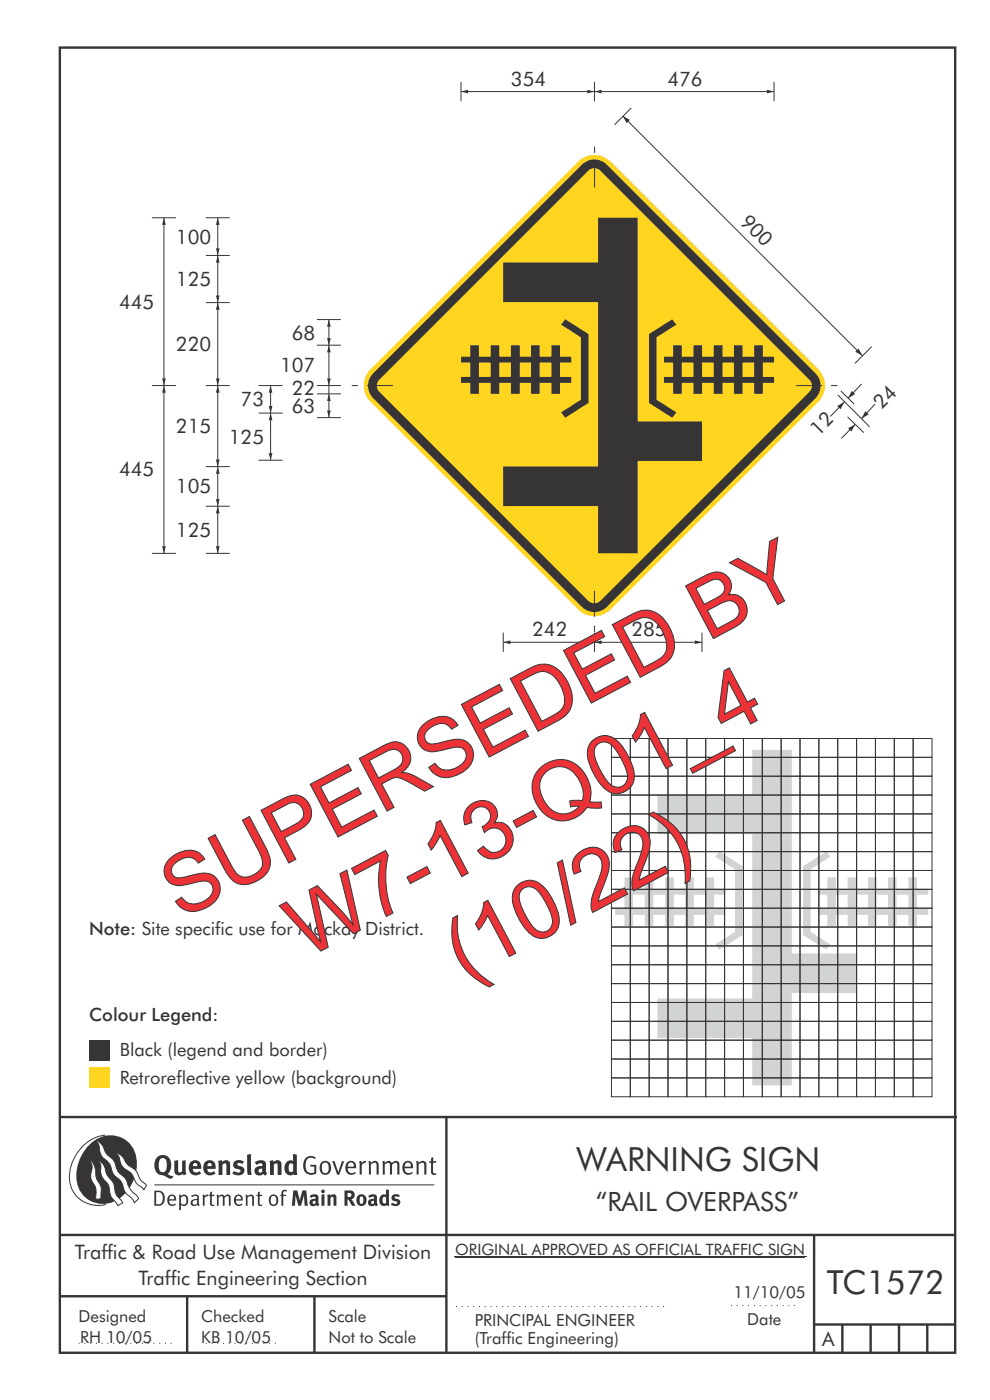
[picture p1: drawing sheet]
<svg xmlns="http://www.w3.org/2000/svg" width="210mm" height="297mm" viewBox="0 0 210 297" stroke-linecap="round" stroke-linejoin="round" font-family="sans-serif">
<g fill="none" stroke="#373435" stroke-width=".51">
<path d="M12.7 10.1h189.9v276.9h-189.9zM12.7 237h190.3M94.7 236.9v50.1M12.7 262h190M12.7 275h82M39.7 275v12M66.7 275v12M172.7 262v25M172.7 281h30M178.7 281v6M184.7 281v6M190.7 281v6"/>
<path d="M196.7 281v6"/>
</g>
<path d="M155 277h14.1M16.7 285h20.3M43.7 285h15" fill="none" stroke="#373435" stroke-width=".21" stroke-dasharray=".2 1" stroke-linecap="butt"/>
<path d="M96.3 266.7h74.7M96.6 266.7h74.2" fill="none" stroke="#373435" stroke-width=".21"/>
<g fill="#373435">
<path d="M64.9 245.6a1.61 1.61 0 0 1 2.1 0l-.2 .3a1.17 1.17 0 0 0-1.4-.2 1.17 1.17 0 0 0-.6 1.3 1.42 1.42 0 0 0 1.2 1.8l.7-.1v-1.2h-.8l-.1-.4h1.3v1.8a1.82 1.82 0 0 1-2.2 0 1.82 1.82 0 0 1-.6-2.1l.2-.7z" fill-rule="evenodd"/>
<path d="M68.2 246.5a1.77 1.77 0 0 0 .4 2.7 1.39 1.39 0 0 0 1.4-.5 1.39 1.39 0 0 0 .2-1.5 1.19 1.19 0 0 0-2-.7zM68.5 246.8a.83 .83 0 0 1 1 .1 .83 .83 0 0 1 .2 .9 .75 .75 0 0 1-.6 1.1 .75 .75 0 0 1-.8-.9v-.9z" fill-rule="evenodd"/>
<path d="M70.5 246.3h.4l.8 2.4 .8-2.4h.5l-1.1 2.9h-.4z" fill-rule="evenodd"/>
<path d="M73.6 246.7a1.74 1.74 0 0 0 .5 2.5l.9-.1 .5-.2-.2-.3a.89 .89 0 0 1-1.1 .2 .89 .89 0 0 1-.4-1h1.7a1.15 1.15 0 0 0-.4-1.4 1.15 1.15 0 0 0-1.5 .3zM74 246.8a.67 .67 0 0 1 .8-.1 .67 .67 0 0 1 .3 .8h-1.3z" fill-rule="evenodd"/>
<path d="M76.2 246.4l.4-.1 .1 .4 .5-.4h.5l-.2 .5a.61 .61 0 0 0-.8 .6v1.8h-.4z" fill-rule="evenodd"/>
<path d="M78.1 246.4l.5-.1 .1 .4a.89 .89 0 0 1 .9-.4 .89 .89 0 0 1 .7 .7v2.2h-.4v-2.2l-.1-.2-.3-.1-.8 .3v2.2h-.4z" fill-rule="evenodd"/>
<path d="M81.1 246.4l.4-.1 .1 .4a.83 .83 0 0 1 .8-.4 .83 .83 0 0 1 .7 .4 .86 .86 0 0 1 .9-.4 .86 .86 0 0 1 .7 .7v2.2h-.4l-.1-2.4a.5 .5 0 0 0-.8 .1l-.2 .2v2.1h-.5v-2.3l-.4-.2-.7 .3v2.2h-.4z" fill-rule="evenodd"/>
<path d="M85.7 246.7a1.74 1.74 0 0 0 .5 2.5l.9-.1 .5-.2-.2-.3a.89 .89 0 0 1-1.1 .2 .89 .89 0 0 1-.4-1h1.7a1.15 1.15 0 0 0-.5-1.4 1.15 1.15 0 0 0-1.4 .3zM86 246.8a.67 .67 0 0 1 .9-.1 .67 .67 0 0 1 .3 .8h-1.3z" fill-rule="evenodd"/>
<path d="M88.3 246.4l.4-.1 .1 .4a.89 .89 0 0 1 .9-.4 .89 .89 0 0 1 .7 .7v2.2h-.4v-2.2l-.1-.2-.3-.1-.8 .3v2.2h-.4z" fill-rule="evenodd"/>
<path d="M91.5 245.6l.4-.1v.8h.7l-.2 .4h-.5v2.1l.1 .1h.5l.1 .3a.71 .71 0 0 1-1.2-.6v-1.9h-.3v-.4h.3z" fill-rule="evenodd"/>
<path d="M37 246.3l.8-.2v2a.46 .46 0 0 0 .2 .6 .46 .46 0 0 0 .6-.2v-2.2l.8-.2v2.4l.2 .5-.6 .3-.2-.3a1.03 1.03 0 0 1-1.2 .3 1.03 1.03 0 0 1-.6-1.1z" fill-rule="evenodd"/>
<path d="M40.4 246.5a1.64 1.64 0 0 0 0 2.3 1.64 1.64 0 0 0 2.3 .1l-.4-.4a.78 .78 0 0 1-.9 .2 .78 .78 0 0 1-.5-.7h1.8a1.37 1.37 0 0 0-.6-1.7 1.37 1.37 0 0 0-1.7 .2zM41 246.9a.48 .48 0 0 1 .7-.1 .48 .48 0 0 1 .2 .6h-1z" fill-rule="evenodd"/>
<path d="M43.5 246.5a1.65 1.65 0 0 0-.2 2 1.65 1.65 0 0 0 1.9 .7l.5-.3-.3-.4a.78 .78 0 0 1-.9 .3 .78 .78 0 0 1-.5-.8h1.8a1.37 1.37 0 0 0-.6-1.7 1.37 1.37 0 0 0-1.7 .2zM44.1 246.9a.48 .48 0 0 1 .6-.1 .48 .48 0 0 1 .2 .6h-.9z" fill-rule="evenodd"/>
<path d="M46.3 246.3l.7-.2 .1 .4a.95 .95 0 0 1 1-.3 .95 .95 0 0 1 .7 .8v2.3h-.8v-2.3l-.3-.2-.5 .3v2.2h-.8z" fill-rule="evenodd"/>
<path d="M49.7 246.5a1.73 1.73 0 0 1 2-.1l-.2 .5-.6-.2a.42 .42 0 0 0-.6 .3l.2 .2a1.23 1.23 0 0 1 1.4 1.1 1.47 1.47 0 0 1-2.3 .9l-.3-.2 .3-.6 .7 .3a.47 .47 0 0 0 .7-.3 .87 .87 0 0 0-1-.5l-.4-.2-.1-.4z" fill-rule="evenodd"/>
<path d="M54.1 246.5l.3 .6 .3-.2a.62 .62 0 0 1 .9 .1v.4a1.21 1.21 0 0 0-1.3 .3 1.21 1.21 0 0 0-.2 1.3 1.19 1.19 0 0 0 1.7 0l.5 .4 .4-.5-.3-.3v-1.4a.96 .96 0 0 0-1.3-1.1zM55 248l.6-.1v.7a.43 .43 0 0 1-.6 .1 .43 .43 0 0 1 0-.7z" fill-rule="evenodd"/>
<path d="M57.2 246.3l.7-.2 .1 .4a.95 .95 0 0 1 1-.3 .95 .95 0 0 1 .7 .8v2.3h-.8v-2.3l-.3-.2-.5 .3v2.2h-.8z" fill-rule="evenodd"/>
<path d="M62.2 244.8v1.5a1.29 1.29 0 0 0-1.4 .2 1.29 1.29 0 0 0-.5 1.3 1.24 1.24 0 0 0 .5 1.3 1.24 1.24 0 0 0 1.5 0l.1 .2h.7l-.1-4.4zM61.5 246.9l.4-.1 .3 .2v1.5l-.3 .1a.48 .48 0 0 1-.6-.4 1.52 1.52 0 0 1 .2-1.3z" fill-rule="evenodd"/>
<path d="M52.4 245l.8-.2 .2 4.5h-.8l-.1-.2z" fill-rule="evenodd"/>
</g>
<path d="M22.4 240.8a9 9 0 0 0-7.4 10.9 6.2 6.2 0 0 0 7.5 3.8M32.7 251.4h59.4" fill="none" stroke="#373435" stroke-width=".21"/>
<path d="M19.1 242.7a5.7 5.7 0 0 1 6.5-1.4 5.7 5.7 0 0 1 3.4 5.7 8.6 8.6 0 0 1-6.2 8.3 5.7 5.7 0 0 1-6.5-7 9.9 9.9 0 0 1 2.8-5.6z" fill-rule="evenodd" fill="#373435"/>
<path d="M24.4 244.5a3.1 3.1 0 0 1 2.3 2.2l.8 .7a3.2 3.2 0 0 1 2 2.4l.4 .6 1.2 1.1-.6 .9-.2-.3a3.5 3.5 0 0 1-1.9-2.1 3.8 3.8 0 0 0-2.1-2.2 3.5 3.5 0 0 1-1-2.2zM20.4 241.9a3.4 3.4 0 0 1 1.9 2.4l.7 .9a3.3 3.3 0 0 1 1.7 2.6 4.4 4.4 0 0 0 1.7 2l.3 .3a6.1 6.1 0 0 0 2.5 3.7l.2 .5-.9 .9a6.1 6.1 0 0 0-1.9-2.3l-.4-.7a3.6 3.6 0 0 0-1.9-2.8l-.6-1a3.6 3.6 0 0 0-1.9-2.8 3.7 3.7 0 0 1-.8-2.4zM21 246.1a3.4 3.4 0 0 1 1.5 2.7l.6 1a3.8 3.8 0 0 1 1.4 3.1l.3 .7 1.2 1.6-1 .5-.5-.7a3.2 3.2 0 0 1-1.3-2.8 4.3 4.3 0 0 0-1.4-2.2 4.7 4.7 0 0 1-.5-3zM19.2 246.1a5.1 5.1 0 0 1 1.2 3.7l.3 .7a3.1 3.1 0 0 1 .7 2.9l.1 .9-1.1 .2-.1-.8a3.5 3.5 0 0 0-.9-3.3 3.6 3.6 0 0 1 .1-2.5z" fill-rule="evenodd" fill="#fefefe" stroke="#373435" stroke-width=".21"/>
<g fill="#373435">
<path d="M33.4 245.5a2.51 2.51 0 0 0 .4 3.7l.8 .1a2.78 2.78 0 0 0 2 .7l.2-.6h-.6l-.7-.3a2.56 2.56 0 0 0 0-3.8 1.83 1.83 0 0 0-2.1 .2zM34 245.8a.87 .87 0 0 1 1 .1 .87 .87 0 0 1 .4 .9v.4a1.17 1.17 0 0 1-.9 1.5l-.3-.1a2.38 2.38 0 0 1-.2-2.8z" fill-rule="evenodd"/>
<path d="M33.1 252.9v2.6a1.12 1.12 0 0 0 1.2-.3 1.12 1.12 0 0 0 .2-1.2l-.1-.5-.3-.5zM32.7 252.6h1.1a1.67 1.67 0 0 1 1.2 1.6 1.67 1.67 0 0 1-1.3 1.6h-1zM36.1 253.9l-.2 .5h1.1a.55 .55 0 0 0-.3-.6 .55 .55 0 0 0-.6 .1zM35.8 253.7a.95 .95 0 0 1 1.2-.1 .95 .95 0 0 1 .4 1.1h-1.5a.72 .72 0 0 0 .4 .8 .72 .72 0 0 0 .9-.2l.1 .3a1.15 1.15 0 0 1-1.5 0 1.15 1.15 0 0 1-.2-1.5zM38.4 254.1v1.1a.7 .7 0 0 0 .9 .2 .7 .7 0 0 0 .2-.9 .61 .61 0 0 0-.4-.7 .61 .61 0 0 0-.7 .3zM38 253.5l.3-.1 .1 .4a.95 .95 0 0 1 1.2-.2 .95 .95 0 0 1 .3 1.2 .92 .92 0 0 1-.5 .9 .92 .92 0 0 1-1-.1v1.1l-.4 .1zM40.9 254.8a.5 .5 0 0 0 .2 .8 .5 .5 0 0 0 .7-.4v-.6zM40.5 253.7a1 1 0 0 1 1.7 .3v1.4l.2 .2-.2 .3-.3-.4a.78 .78 0 0 1-1.4 0 .78 .78 0 0 1 .8-1.1h.5a.58 .58 0 0 0-.3-.7 .58 .58 0 0 0-.7 .2zM43 253.5l.3-.1 .1 .4 .3-.3 .5-.1-.2 .4a.52 .52 0 0 0-.6 .5v1.5h-.4zM44.6 252.9l.4-.1-.1 .7h.6l-.1 .2h-.5v1.5a.35 .35 0 0 0 .6 .3v.3a.57 .57 0 0 1-.6 .1 .57 .57 0 0 1-.3-.6v-1.6h-.3v-.2h.3zM45.9 253.5l.4-.1 .1 .4 .2-.2a.64 .64 0 0 1 1 .2 .7 .7 0 0 1 .8-.4 .7 .7 0 0 1 .5 .6v1.8h-.4v-1.7l-.2-.4-.7 .4v1.7h-.3v-1.7a.38 .38 0 0 0-.3-.4 .38 .38 0 0 0-.5 .2l-.1 .2v1.7h-.4zM50.2 253.9l-.2 .5h1.1a.55 .55 0 0 0-.2-.6 .55 .55 0 0 0-.7 .1zM49.9 253.7a.95 .95 0 0 1 1.2-.1 .95 .95 0 0 1 .4 1.1h-1.5a.72 .72 0 0 0 .4 .8 .72 .72 0 0 0 .9-.2l.1 .3a1.15 1.15 0 0 1-1.5 0 1.15 1.15 0 0 1-.2-1.5zM52.1 253.5l.3-.1 .1 .4a.72 .72 0 0 1 .8-.4 .72 .72 0 0 1 .6 .6v1.8h-.4v-1.6a.45 .45 0 0 0-.3-.5 .45 .45 0 0 0-.5 .2l-.2 .2v1.7h-.3zM54.7 252.9l.4-.1v.7h.6l-.1 .2h-.5v1.5a.35 .35 0 0 0 .5 .3v.3a.57 .57 0 0 1-.6 .1 .57 .57 0 0 1-.3-.6v-1.6h-.3v-.2h.3zM57.6 253.8l-.2 .8a.65 .65 0 0 0 .3 .8 .65 .65 0 0 0 .8-.2l.1-.1a.93 .93 0 0 0-.7-1.4zM57.3 253.7a1.12 1.12 0 0 1 1.4 0 1.12 1.12 0 0 1 .2 1.5 1.01 1.01 0 0 1-1.2 .6 1.01 1.01 0 0 1-.7-1.2zM59.9 252.6l.5-.2 .5 .1-.2 .3-.3-.1-.3 .2v.6h.6l-.1 .2h-.5v2.1h-.4v-2.1h-.2v-.2h.2zM62.2 252.5l-.3 3.3h.7l.1-2.3 .6 2.3h.5l.7-2.3 .1 2.3h.7l-.3-3.3h-.9l-.5 2.2-.5-2.2zM65.7 253.7l.3 .4a.51 .51 0 0 1 .5-.3 .51 .51 0 0 1 .4 .4v.1a.88 .88 0 0 0-1.1 .3 .88 .88 0 0 0 .2 1.2 .9 .9 0 0 0 1.1-.2l.3 .3 .4-.4-.3-.3v-1a.87 .87 0 0 0-.4-.9 .87 .87 0 0 0-1 .2zM66.4 254.8l.5-.1v.6l-.1 .1h-.3l-.2-.2zM68.2 253.4v2.4h.6v-2.5zM68.1 252.7a.4 .4 0 0 0 .8 0 .4 .4 0 0 0-.8 0zM69.4 253.5l.1 2.3h.6v-1.7a.33 .33 0 0 1 .4-.2 .33 .33 0 0 1 .2 .3v1.6h.7v-1.8a.75 .75 0 0 0-.6-.6 .75 .75 0 0 0-.8 .2v-.3zM73.1 252.5v3.3h.6v-1.4l.3 .3 .7 1.1h.7l-.9-1.4a.94 .94 0 0 0 .7-1 .94 .94 0 0 0-.9-.9zM73.7 253.1a.51 .51 0 0 1 .7 .1 .51 .51 0 0 1-.1 .7h-.6zM75.9 253.7a1.19 1.19 0 0 0-.1 1.7 1.19 1.19 0 0 0 1.7 0 1.19 1.19 0 0 0 0-1.6 1.19 1.19 0 0 0-1.6-.1zM76.5 253.9l.2-.1a.99 .99 0 0 1 0 1.6 1.06 1.06 0 0 1-.2-1.5zM78.1 253.7l.3 .4a.51 .51 0 0 1 .5-.3 .51 .51 0 0 1 .4 .4v.1a.88 .88 0 0 0-1.1 .3 .88 .88 0 0 0 .2 1.2 .9 .9 0 0 0 1.1-.2l.3 .3 .4-.4-.2-.3v-1a.87 .87 0 0 0-.5-.9 .87 .87 0 0 0-1 .2zM78.9 254.8l.4-.1v.6l-.1 .1h-.3l-.2-.2zM81.9 252.3v1.2a1.2 1.2 0 0 0-1.4 .6 1.2 1.2 0 0 0 .2 1.4l.5 .3 .8-.1v.1h.6l-.1-3.4zM81.4 253.9l.5 .1-.1 1.2a.46 .46 0 0 1-.5 0 .46 .46 0 0 1-.2-.6zM83.3 253.5a.79 .79 0 0 0-.2 1 .79 .79 0 0 0 1 .4 .33 .33 0 0 1 0 .5 .33 .33 0 0 1-.5-.1l-.5-.2-.2 .5a1.15 1.15 0 0 0 1.2 .3 1.15 1.15 0 0 0 .8-1 1.49 1.49 0 0 0-1.2-.8 .4 .4 0 0 1 .3-.3 .4 .4 0 0 1 .4 .1l.2 .1 .2-.4a1.47 1.47 0 0 0-1.5-.1z" fill-rule="evenodd"/>
</g>
<path d="M96.7 277.2h44.2" fill="none" stroke="#373435" stroke-width=".21" stroke-dasharray=".2 1" stroke-linecap="butt"/>
<path d="M18.9 220.6h4.4v4.4h-4.4z" fill-rule="evenodd" fill="#373435"/>
<g fill="#ffd520">
<path d="M18.9 226.5h4.4v4.3h-4.4z" fill-rule="evenodd"/>
<path d="M78.6 78.4l44.1-44.1a4.8 4.8 0 0 1 6.8 0l44.1 44.1a4.8 4.8 0 0 1 0 6.8l-44.1 44.1a4.9 4.9 0 0 1-6.8 0l-44.1-44.1a4.9 4.9 0 0 1 0-6.8z" fill-rule="evenodd"/>
</g>
<path d="M79.2 79.2l44.3-44.3a3.7 3.7 0 0 1 5.2 0l44.3 44.3a3.8 3.8 0 0 1 0 5.3l-44.3 44.2a3.7 3.7 0 0 1-5.2 0l-44.3-44.2a3.8 3.8 0 0 1 0-5.3z" fill-rule="evenodd" fill="#373435"/>
<path d="M80.4 80.6l44.4-44.4a1.77 1.77 0 0 1 2.6 0l44.3 44.4a1.73 1.73 0 0 1 0 2.5l-44.3 44.4a1.82 1.82 0 0 1-2.6 0l-44.4-44.4a1.78 1.78 0 0 1 0-2.5z" fill-rule="evenodd" fill="#ffd520"/>
<path d="M126.1 31.1v1.3M126.1 34.3v5.5M133.9 22.9l-3.6 3.6M184.9 73.5l-3.6 3.6M177.7 83.8l6.8 6.7M178.4 82.9l2.8 2.8M179.8 88.4l3.4 3.4M181.4 90l-2.9 3M126.1 125.4v5.5M126.1 132.7v1.4" fill="none" stroke="#373435" stroke-width=".21"/>
<path d="M179.9 90.9l1.5-.9-.8 1.6z" fill="#373435"/>
<path d="M182.8 81.4l-2.9 3.1" fill="none" stroke="#373435" stroke-width=".21"/>
<path d="M180.7 82.9l.7 .7-1.5 .9z" fill="#373435"/>
<path d="M185.6 85.7l-2.8 3.1" fill="none" stroke="#373435" stroke-width=".21"/>
<path d="M183.5 87.2l.8 .7-1.5 .9z" fill="#373435"/>
<path d="M179.1 85.3l-3 3.1" fill="none" stroke="#373435" stroke-width=".21"/>
<path d="M177.6 86.1l1.5-.8-.8 1.5z" fill="#373435"/>
<path d="M132.1 24.6l50.9 50.9" fill="none" stroke="#373435" stroke-width=".21"/>
<g fill="#373435">
<path d="M132.1 24.6l1.5 .8-.7 .7z"/>
<path d="M181.4 74.6l.7-.7 .9 1.6z"/>
</g>
<path d="M97.8 19.4h28.3M74.6 81.8h1.4M77.8 81.8h5.5M168.9 81.8h5.5M176.3 81.8h1.3" fill="none" stroke="#373435" stroke-width=".21"/>
<g fill="#373435">
<path d="M97.8 19.4l1.5-.4v.8z"/>
<path d="M124.6 19l1.5 .4-1.5 .4z"/>
</g>
<path d="M97.8 17.4v4.1M126.1 17.4v4.1M126.1 19.4h38.1" fill="none" stroke="#373435" stroke-width=".21"/>
<g fill="#373435">
<path d="M126.1 19.4l1.5-.4v.8z"/>
<path d="M162.7 19l1.5 .4-1.5 .4z"/>
</g>
<path d="M164.2 17.4v4.1M106.7 136.3h19.4M126.1 134.2v4.1" fill="none" stroke="#373435" stroke-width=".21"/>
<g fill="#373435">
<path d="M106.7 136.3l1.6-.4v.7z"/>
<path d="M124.6 135.9l1.5 .4-1.5 .3z"/>
</g>
<path d="M43.7 81.8h5M46.2 81.8v17.2M106.7 134.2v4.1" fill="none" stroke="#373435" stroke-width=".21"/>
<g fill="#373435">
<path d="M46.2 81.8l.4 1.5h-.8z"/>
<path d="M45.8 97.5h.8l-.4 1.5z"/>
</g>
<path d="M43.7 99h5" fill="none" stroke="#373435" stroke-width=".21"/>
<g fill="#373435">
<path d="M114.5 76.9v3.1h2.5v-3.1zM110.3 76.9v3.1h2.3v-3.1zM105.9 76.9v3.1h2.5v-3.1zM101.6 76.9v3.1h2.5v-3.1zM99.8 73.2v2.5h-2v1.2h2v3.1h-2v1.2h2v2.3h1.8v-2.3h2.5v2.3h1.8v-2.3h2.5v2.3h1.9v-2.3h2.3v2.3h1.9v-2.3h2.5v2.3h1.8v-2.3h2.4v-1.2h-2.4v-3.1h2.4v-1.2h-2.4v-2.5h-1.8v2.5h-2.5v-2.5h-1.9v2.5h-2.3v-2.5h-1.9v2.5h-2.5v-2.5h-1.8v2.5h-2.5v-2.5z" fill-rule="evenodd"/>
<path d="M126.9 46.2h8.4v71.2h-8.4z" fill-rule="evenodd"/>
<path d="M130.8 89.4h18.1v8.4h-18.1z" fill-rule="evenodd"/>
<path d="M106.7 99h25.3v8.4h-25.3z" fill-rule="evenodd"/>
<path d="M106.7 55.7h25.3v8.4h-25.3z" fill-rule="evenodd"/>
<path d="M157.5 76.9v3.1h2.5v-3.1zM153.3 76.9v3.1h2.4v-3.1zM148.9 76.9v3.1h2.5v-3.1zM144.6 76.9v3.1h2.5v-3.1zM142.8 73.2v2.5h-2v1.2h2v3.1h-2v1.2h2v2.3h1.8v-2.3h2.5v2.3h1.8v-2.3h2.5v2.3h1.9v-2.3h2.4v2.3h1.8v-2.3h2.5v2.3h1.8v-2.3h2.4v-1.2h-2.4v-3.1h2.4v-1.2h-2.4v-2.5h-1.8v2.5h-2.5v-2.5h-1.8v2.5h-2.4v-2.5h-1.9v2.5h-2.5v-2.5h-1.8v2.5h-2.5v-2.5z" fill-rule="evenodd"/>
<path d="M119.9 67.7l4.9 3.2v14.6l-4.9 3.1-.9-1.1 4.2-2.7v-13.2l-4.2-2.7z" fill-rule="evenodd"/>
<path d="M137.7 70.9l4.9-3.2 .9 1.2-4.2 2.7v13.2l4.2 2.7-.9 1.1-4.9-3.1z" fill-rule="evenodd"/>
</g>
<path d="M46.2 99v8.4" fill="none" stroke="#373435" stroke-width=".21"/>
<g fill="#373435">
<path d="M46.2 99l.4 1.5h-.8z"/>
<path d="M45.8 105.9h.8l-.4 1.5z"/>
</g>
<path d="M43.7 107.4h5M46.2 107.4v10" fill="none" stroke="#373435" stroke-width=".21"/>
<g fill="#373435">
<path d="M46.2 107.4l.4 1.5h-.8z"/>
<path d="M45.8 115.9h.8l-.4 1.5z"/>
</g>
<path d="M43.7 54.2h5M46.2 54.2v10M43.7 117.4h5" fill="none" stroke="#373435" stroke-width=".21"/>
<g fill="#373435">
<path d="M46.2 54.2l.4 1.5h-.8z"/>
<path d="M45.8 62.7h.8l-.4 1.5z"/>
</g>
<path d="M46.2 46.2v8M43.7 64.2h5" fill="none" stroke="#373435" stroke-width=".21"/>
<g fill="#373435">
<path d="M46.2 46.2l.4 1.5h-.8z"/>
<path d="M45.8 52.7h.8l-.4 1.5z"/>
</g>
<path d="M43.7 46.2h5M46.2 64.2v17.6" fill="none" stroke="#373435" stroke-width=".21"/>
<g fill="#373435">
<path d="M46.2 64.2l.4 1.5h-.8z"/>
<path d="M45.8 80.3h.8l-.4 1.5z"/>
</g>
<path d="M54.9 87.6h5M57.4 87.6v10" fill="none" stroke="#373435" stroke-width=".21"/>
<g fill="#373435">
<path d="M57.4 87.6l.4 1.5h-.8z"/>
<path d="M57 96.1h.8l-.4 1.5z"/>
</g>
<path d="M54.9 97.6h5M57.4 81.8v5.8" fill="none" stroke="#373435" stroke-width=".21"/>
<g fill="#373435">
<path d="M57.4 81.8l.4 1.5h-.8z"/>
<path d="M57 86.1h.8l-.4 1.5z"/>
</g>
<path d="M54.9 81.8h5M67.2 81.8h5.1M67.2 83.6h5.1M69.8 81.8v6.8" fill="none" stroke="#373435" stroke-width=".21"/>
<g fill="#373435">
<path d="M69.8 83.6l.4 1.5h-.8z"/>
<path d="M69.4 87.1h.8l-.4 1.5z"/>
</g>
<path d="M69.8 73.2v8.6M67.2 88.6h5.1" fill="none" stroke="#373435" stroke-width=".21"/>
<g fill="#373435">
<path d="M69.8 73.2l.4 1.5h-.8z"/>
<path d="M69.4 80.3h.8l-.4 1.5z"/>
</g>
<path d="M67.2 73.2h5.1M69.8 67.8v5.4" fill="none" stroke="#373435" stroke-width=".21"/>
<g fill="#373435">
<path d="M69.8 67.8l.4 1.5h-.8z"/>
<path d="M69.4 71.7h.8l-.4 1.5z"/>
</g>
<path d="M67.2 67.8h5.1M126.1 136.3h22.8" fill="none" stroke="#373435" stroke-width=".21"/>
<g fill="#373435">
<path d="M126.1 136.3l1.5-.4v.7z"/>
<path d="M147.4 135.9l1.5 .4-1.5 .3z"/>
</g>
<path d="M34.8 46.2v35.6M32.2 81.8h5.1M148.9 134.2v4.1" fill="none" stroke="#373435" stroke-width=".21"/>
<g fill="#373435">
<path d="M34.8 46.2l.4 1.5h-.8z"/>
<path d="M34.4 80.3h.8l-.4 1.5z"/>
</g>
<path d="M32.2 46.2h5.1M34.8 81.8v35.6" fill="none" stroke="#373435" stroke-width=".21"/>
<g fill="#373435">
<path d="M34.8 81.8l.4 1.5h-.8z"/>
<path d="M34.4 115.9h.8l-.4 1.5z"/>
</g>
<path d="M32.2 117.4h5.1" fill="none" stroke="#373435" stroke-width=".21"/>
<g fill="#d2d3d5">
<path d="M147.2 189.8v3h2.5v-3zM142.9 189.8v3h2.4v-3zM138.6 189.8v3h2.5v-3zM134.3 189.8v3h2.5v-3zM132.5 186.1v2.4h-2v1.3h2v3h-2v1.3h2v2.3h1.8v-2.3h2.5v2.3h1.8v-2.3h2.5v2.3h1.8v-2.3h2.4v2.3h1.9v-2.3h2.5v2.3h1.8v-2.3h2.4v-1.3h-2.4v-3h2.4v-1.3h-2.4v-2.4h-1.8v2.4h-2.5v-2.4h-1.9v2.4h-2.4v-2.4h-1.8v2.4h-2.5v-2.4h-1.8v2.4h-2.5v-2.4z" fill-rule="evenodd"/>
<path d="M159.6 159.1h8.4v71.2h-8.4z" fill-rule="evenodd"/>
<path d="M163.5 202.3h18.1v8.4h-18.1z" fill-rule="evenodd"/>
<path d="M139.4 211.8h25.3v8.4h-25.3z" fill-rule="evenodd"/>
<path d="M139.4 168.6h25.3v8.4h-25.3z" fill-rule="evenodd"/>
<path d="M190.2 189.8v3h2.5v-3zM186 189.8v3h2.4v-3zM181.6 189.8v3h2.5v-3zM177.3 189.8v3h2.5v-3zM175.5 186.1v2.4h-2v1.3h2v3h-2v1.3h2v2.3h1.8v-2.3h2.5v2.3h1.8v-2.3h2.5v2.3h1.9v-2.3h2.4v2.3h1.8v-2.3h2.5v2.3h1.8v-2.3h2.4v-1.3h-2.4v-3h2.4v-1.3h-2.4v-2.4h-1.8v2.4h-2.5v-2.4h-1.8v2.4h-2.4v-2.4h-1.9v2.4h-2.5v-2.4h-1.8v2.4h-2.5v-2.4z" fill-rule="evenodd"/>
<path d="M152.6 180.6l4.9 3.1v14.7l-4.9 3.1-.9-1.1 4.2-2.7v-13.3l-4.2-2.7z" fill-rule="evenodd"/>
<path d="M170.4 183.7l4.9-3.1 .9 1.1-4.2 2.7v13.3l4.2 2.7-.9 1.1-4.9-3.1z" fill-rule="evenodd"/>
</g>
<g fill="none" stroke="#373435" stroke-width=".21">
<path d="M129.7 156.7h4v4h-4zM133.7 156.7h4v4h-4zM137.7 156.7h4v4h-4zM141.7 156.7h4v4h-4zM145.7 156.7h4v4h-4zM149.7 156.7h4v4h-4zM153.7 156.7h4v4h-4zM157.7 156.7h4v4h-4zM161.7 156.7h4v4h-4zM165.7 156.7h4v4h-4zM169.7 156.7h4v4h-4zM173.7 156.7h4v4h-4z"/>
<path d="M177.7 156.7h4v4h-4zM181.7 156.7h4v4h-4zM185.7 156.7h4v4h-4zM189.7 156.7h4v4h-4zM193.7 156.7h4v4h-4zM129.7 160.7h4v4h-4zM129.7 164.7h4v4h-4zM129.7 168.7h4v4h-4zM129.7 172.7h4v4h-4zM129.7 176.7h4v4h-4zM133.7 160.7h4v4h-4zM133.7 164.7h4v4h-4z"/>
<path d="M133.7 168.7h4v4h-4zM133.7 172.7h4v4h-4zM133.7 176.7h4v4h-4zM137.7 160.7h4v4h-4zM137.7 164.7h4v4h-4zM137.7 168.7h4v4h-4zM137.7 172.7h4v4h-4zM137.7 176.7h4v4h-4zM141.7 160.7h4v4h-4zM141.7 164.7h4v4h-4zM141.7 168.7h4v4h-4zM141.7 172.7h4v4h-4z"/>
<path d="M141.7 176.7h4v4h-4zM145.7 160.7h4v4h-4zM145.7 164.7h4v4h-4zM145.7 168.7h4v4h-4zM145.7 172.7h4v4h-4zM145.7 176.7h4v4h-4zM149.7 160.7h4v4h-4zM149.7 164.7h4v4h-4zM149.7 168.7h4v4h-4zM149.7 172.7h4v4h-4zM149.7 176.7h4v4h-4zM153.7 160.7h4v4h-4z"/>
<path d="M153.7 164.7h4v4h-4zM153.7 168.7h4v4h-4zM153.7 172.7h4v4h-4zM153.7 176.7h4v4h-4zM157.7 160.7h4v4h-4zM157.7 164.7h4v4h-4zM157.7 168.7h4v4h-4zM157.7 172.7h4v4h-4zM157.7 176.7h4v4h-4zM161.7 160.7h4v4h-4zM161.7 164.7h4v4h-4zM161.7 168.7h4v4h-4z"/>
<path d="M161.7 172.7h4v4h-4zM161.7 176.7h4v4h-4zM165.7 160.7h4v4h-4zM165.7 164.7h4v4h-4zM165.7 168.7h4v4h-4zM165.7 172.7h4v4h-4zM165.7 176.7h4v4h-4zM169.7 160.7h4v4h-4zM169.7 164.7h4v4h-4zM169.7 168.7h4v4h-4zM169.7 172.7h4v4h-4zM169.7 176.7h4v4h-4z"/>
<path d="M173.7 160.7h4v4h-4zM173.7 164.7h4v4h-4zM173.7 168.7h4v4h-4zM173.7 172.7h4v4h-4zM173.7 176.7h4v4h-4zM177.7 160.7h4v4h-4zM177.7 164.7h4v4h-4zM177.7 168.7h4v4h-4zM177.7 172.7h4v4h-4zM177.7 176.7h4v4h-4zM181.7 160.7h4v4h-4zM181.7 164.7h4v4h-4z"/>
<path d="M181.7 168.7h4v4h-4zM181.7 172.7h4v4h-4zM181.7 176.7h4v4h-4zM185.7 160.7h4v4h-4zM185.7 164.7h4v4h-4zM185.7 168.7h4v4h-4zM185.7 172.7h4v4h-4zM185.7 176.7h4v4h-4zM189.7 160.7h4v4h-4zM189.7 164.7h4v4h-4zM189.7 168.7h4v4h-4zM189.7 172.7h4v4h-4z"/>
<path d="M189.7 176.7h4v4h-4zM193.7 160.7h4v4h-4zM193.7 164.7h4v4h-4zM193.7 168.7h4v4h-4zM193.7 172.7h4v4h-4zM193.7 176.7h4v4h-4zM129.7 180.7h4v4h-4zM129.7 184.7h4v4h-4zM129.7 188.7h4v4h-4zM129.7 192.7h4v4h-4zM129.7 196.7h4v4h-4zM133.7 180.7h4v4h-4z"/>
<path d="M133.7 184.7h4v4h-4zM133.7 188.7h4v4h-4zM133.7 192.7h4v4h-4zM133.7 196.7h4v4h-4zM137.7 180.7h4v4h-4zM137.7 184.7h4v4h-4zM137.7 188.7h4v4h-4zM137.7 192.7h4v4h-4zM137.7 196.7h4v4h-4zM141.7 180.7h4v4h-4zM141.7 184.7h4v4h-4zM141.7 188.7h4v4h-4z"/>
<path d="M141.7 192.7h4v4h-4zM141.7 196.7h4v4h-4zM145.7 180.7h4v4h-4zM145.7 184.7h4v4h-4zM145.7 188.7h4v4h-4zM145.7 192.7h4v4h-4zM145.7 196.7h4v4h-4zM149.7 180.7h4v4h-4zM149.7 184.7h4v4h-4zM149.7 188.7h4v4h-4zM149.7 192.7h4v4h-4zM149.7 196.7h4v4h-4z"/>
<path d="M153.7 180.7h4v4h-4zM153.7 184.7h4v4h-4zM153.7 188.7h4v4h-4zM153.7 192.7h4v4h-4zM153.7 196.7h4v4h-4zM157.7 180.7h4v4h-4zM157.7 184.7h4v4h-4zM157.7 188.7h4v4h-4zM157.7 192.7h4v4h-4zM157.7 196.7h4v4h-4zM161.7 180.7h4v4h-4zM161.7 184.7h4v4h-4z"/>
<path d="M161.7 188.7h4v4h-4zM161.7 192.7h4v4h-4zM161.7 196.7h4v4h-4zM165.7 180.7h4v4h-4zM165.7 184.7h4v4h-4zM165.7 188.7h4v4h-4zM165.7 192.7h4v4h-4zM165.7 196.7h4v4h-4zM169.7 180.7h4v4h-4zM169.7 184.7h4v4h-4zM169.7 188.7h4v4h-4zM169.7 192.7h4v4h-4z"/>
<path d="M169.7 196.7h4v4h-4zM173.7 180.7h4v4h-4zM173.7 184.7h4v4h-4zM173.7 188.7h4v4h-4zM173.7 192.7h4v4h-4zM173.7 196.7h4v4h-4zM177.7 180.7h4v4h-4zM177.7 184.7h4v4h-4zM177.7 188.7h4v4h-4zM177.7 192.7h4v4h-4zM177.7 196.7h4v4h-4zM181.7 180.7h4v4h-4z"/>
<path d="M181.7 184.7h4v4h-4zM181.7 188.7h4v4h-4zM181.7 192.7h4v4h-4zM181.7 196.7h4v4h-4zM185.7 180.7h4v4h-4zM185.7 184.7h4v4h-4zM185.7 188.7h4v4h-4zM185.7 192.7h4v4h-4zM185.7 196.7h4v4h-4zM189.7 180.7h4v4h-4zM189.7 184.7h4v4h-4zM189.7 188.7h4v4h-4z"/>
<path d="M189.7 192.7h4v4h-4zM189.7 196.7h4v4h-4zM193.7 180.7h4v4h-4zM193.7 184.7h4v4h-4zM193.7 188.7h4v4h-4zM193.7 192.7h4v4h-4zM193.7 196.7h4v4h-4zM129.7 216.7h4v4h-4zM129.7 212.7h4v4h-4zM129.7 208.7h4v4h-4zM129.7 204.7h4v4h-4zM129.7 200.7h4v4h-4z"/>
<path d="M133.7 216.7h4v4h-4zM133.7 212.7h4v4h-4zM133.7 208.7h4v4h-4zM133.7 204.7h4v4h-4zM133.7 200.7h4v4h-4zM137.7 216.7h4v4h-4zM137.7 212.7h4v4h-4zM137.7 208.7h4v4h-4zM137.7 204.7h4v4h-4zM137.7 200.7h4v4h-4zM141.7 216.7h4v4h-4zM141.7 212.7h4v4h-4z"/>
<path d="M141.7 208.7h4v4h-4zM141.7 204.7h4v4h-4zM141.7 200.7h4v4h-4zM145.7 216.7h4v4h-4zM145.7 212.7h4v4h-4zM145.7 208.7h4v4h-4zM145.7 204.7h4v4h-4zM145.7 200.7h4v4h-4zM149.7 216.7h4v4h-4zM149.7 212.7h4v4h-4zM149.7 208.7h4v4h-4zM149.7 204.7h4v4h-4z"/>
<path d="M149.7 200.7h4v4h-4zM153.7 216.7h4v4h-4zM153.7 212.7h4v4h-4zM153.7 208.7h4v4h-4zM153.7 204.7h4v4h-4zM153.7 200.7h4v4h-4zM157.7 216.7h4v4h-4zM157.7 212.7h4v4h-4zM157.7 208.7h4v4h-4zM157.7 204.7h4v4h-4zM157.7 200.7h4v4h-4zM161.7 216.7h4v4h-4z"/>
<path d="M161.7 212.7h4v4h-4zM161.7 208.7h4v4h-4zM161.7 204.7h4v4h-4zM161.7 200.7h4v4h-4zM165.7 216.7h4v4h-4zM165.7 212.7h4v4h-4zM165.7 208.7h4v4h-4zM165.7 204.7h4v4h-4zM165.7 200.7h4v4h-4zM169.7 216.7h4v4h-4zM169.7 212.7h4v4h-4zM169.7 208.7h4v4h-4z"/>
<path d="M169.7 204.7h4v4h-4zM169.7 200.7h4v4h-4zM173.7 216.7h4v4h-4zM173.7 212.7h4v4h-4zM173.7 208.7h4v4h-4zM173.7 204.7h4v4h-4zM173.7 200.7h4v4h-4zM177.7 216.7h4v4h-4zM177.7 212.7h4v4h-4zM177.7 208.7h4v4h-4zM177.7 204.7h4v4h-4zM177.7 200.7h4v4h-4z"/>
<path d="M181.7 216.7h4v4h-4zM181.7 212.7h4v4h-4zM181.7 208.7h4v4h-4zM181.7 204.7h4v4h-4zM181.7 200.7h4v4h-4zM185.7 216.7h4v4h-4zM185.7 212.7h4v4h-4zM185.7 208.7h4v4h-4zM185.7 204.7h4v4h-4zM185.7 200.7h4v4h-4zM189.7 216.7h4v4h-4zM189.7 212.7h4v4h-4z"/>
<path d="M189.7 208.7h4v4h-4zM189.7 204.7h4v4h-4zM189.7 200.7h4v4h-4zM193.7 216.7h4v4h-4zM193.7 212.7h4v4h-4zM193.7 208.7h4v4h-4zM193.7 204.7h4v4h-4zM193.7 200.7h4v4h-4zM129.7 228.7h4v4h-4zM129.7 224.7h4v4h-4zM129.7 220.7h4v4h-4zM133.7 228.7h4v4h-4z"/>
<path d="M133.7 224.7h4v4h-4zM133.7 220.7h4v4h-4zM137.7 228.7h4v4h-4zM137.7 224.7h4v4h-4zM137.7 220.7h4v4h-4zM141.7 228.7h4v4h-4zM141.7 224.7h4v4h-4zM141.7 220.7h4v4h-4zM145.7 228.7h4v4h-4zM145.7 224.7h4v4h-4zM145.7 220.7h4v4h-4zM149.7 228.7h4v4h-4z"/>
<path d="M149.7 224.7h4v4h-4zM149.7 220.7h4v4h-4zM153.7 228.7h4v4h-4zM153.7 224.7h4v4h-4zM153.7 220.7h4v4h-4zM157.7 228.7h4v4h-4zM157.7 224.7h4v4h-4zM157.7 220.7h4v4h-4zM161.7 228.7h4v4h-4zM161.7 224.7h4v4h-4zM161.7 220.7h4v4h-4zM165.7 228.7h4v4h-4z"/>
<path d="M165.7 224.7h4v4h-4zM165.7 220.7h4v4h-4zM169.7 228.7h4v4h-4zM169.7 224.7h4v4h-4zM169.7 220.7h4v4h-4zM173.7 228.7h4v4h-4zM173.7 224.7h4v4h-4zM173.7 220.7h4v4h-4zM177.7 228.7h4v4h-4zM177.7 224.7h4v4h-4zM177.7 220.7h4v4h-4zM181.7 228.7h4v4h-4z"/>
<path d="M181.7 224.7h4v4h-4zM181.7 220.7h4v4h-4zM185.7 228.7h4v4h-4zM185.7 224.7h4v4h-4zM185.7 220.7h4v4h-4zM189.7 228.7h4v4h-4zM189.7 224.7h4v4h-4zM189.7 220.7h4v4h-4zM193.7 228.7h4v4h-4zM193.7 224.7h4v4h-4zM193.7 220.7h4v4h-4z"/>
</g>
<g font-size="17.6" fill="#ed3237">
<text x="38.4" y="195.2" transform="rotate(-28 38.4 195.2)">SUPERSEDED BY</text>
<text x="64.9" y="203.4" transform="rotate(-28 64.9 203.4)">W7-13-Q01_4</text>
<text x="98.4" y="208" transform="rotate(-28 98.4 208)">(10/22)</text>
</g>
<text font-size="7.1" fill="#373435" x="122.3" y="248.3">WARNING SIGN</text>
<text font-size="7" fill="#373435" x="175.4" y="274.5">TC1572</text>
<text font-size="5.6" fill="#373435" x="126.4" y="256.9">“RAIL OVERPASS”</text>
<g font-size="4.2" fill="#373435">
<text x="108.4" y="18.2">354</text>
<text x="141.6" y="18.2">476</text>
<text x="156.8" y="47.3" transform="rotate(45 156.8 47.3)">900</text>
<text x="37.3" y="51.7">100</text>
<text x="25.3" y="65.5">445</text>
<text x="37.3" y="60.7">125</text>
<text x="37.3" y="74.5">220</text>
<text x="61.9" y="72">68</text>
<text x="59.4" y="79">107</text>
<text x="61.9" y="83.8">22</text>
<text x="51" y="86.2">73</text>
<text x="61.9" y="87.6">63</text>
<text x="187" y="87" transform="rotate(-45 187 87)">24</text>
<text x="37.3" y="91.9">215</text>
<text x="48.5" y="94.1">125</text>
<text x="173.7" y="92.6" transform="rotate(-45 173.7 92.6)">12</text>
<text x="25.3" y="101.1">445</text>
<text x="37.3" y="104.7">105</text>
<text x="37.3" y="113.9">125</text>
<text x="112.9" y="135">242</text>
<text x="133.9" y="135">285</text>
<text x="15.9" y="267">Traffic &amp; Road Use Management Division</text>
<text x="29.4" y="272.6">Traffic Engineering Section</text>
<text x="174.4" y="285.6">A</text>
</g>
<g font-size="3.9" fill="#373435">
<text x="18.9" y="198.4">Note: Site specific use for Mackay District.</text>
<text x="18.9" y="216.5">Colour Legend:</text>
<text x="25.4" y="224.1">Black (legend and border)</text>
<text x="25.4" y="230.1">Retroreflective yellow (background)</text>
</g>
<g font-size="3.5" fill="#373435">
<text x="155.6" y="275.3">11/10/05</text>
<text x="16.7" y="280.4">Designed</text>
<text x="42.7" y="280.4">Checked</text>
<text x="69.7" y="280.4">Scale</text>
<text x="100.7" y="281.3">PRINCIPAL ENGINEER</text>
<text x="158.5" y="281">Date</text>
<text x="17" y="284.8">RH 10/05</text>
<text x="42.7" y="284.8">KB 10/05</text>
<text x="69.7" y="285">Not to Scale</text>
<text x="100.7" y="285.1">(Traffic Engineering)</text>
</g>
<text font-size="3.3" fill="#373435" x="96.6" y="266.3">ORIGINAL APPROVED AS OFFICIAL TRAFFIC SIGN</text>
</svg>
